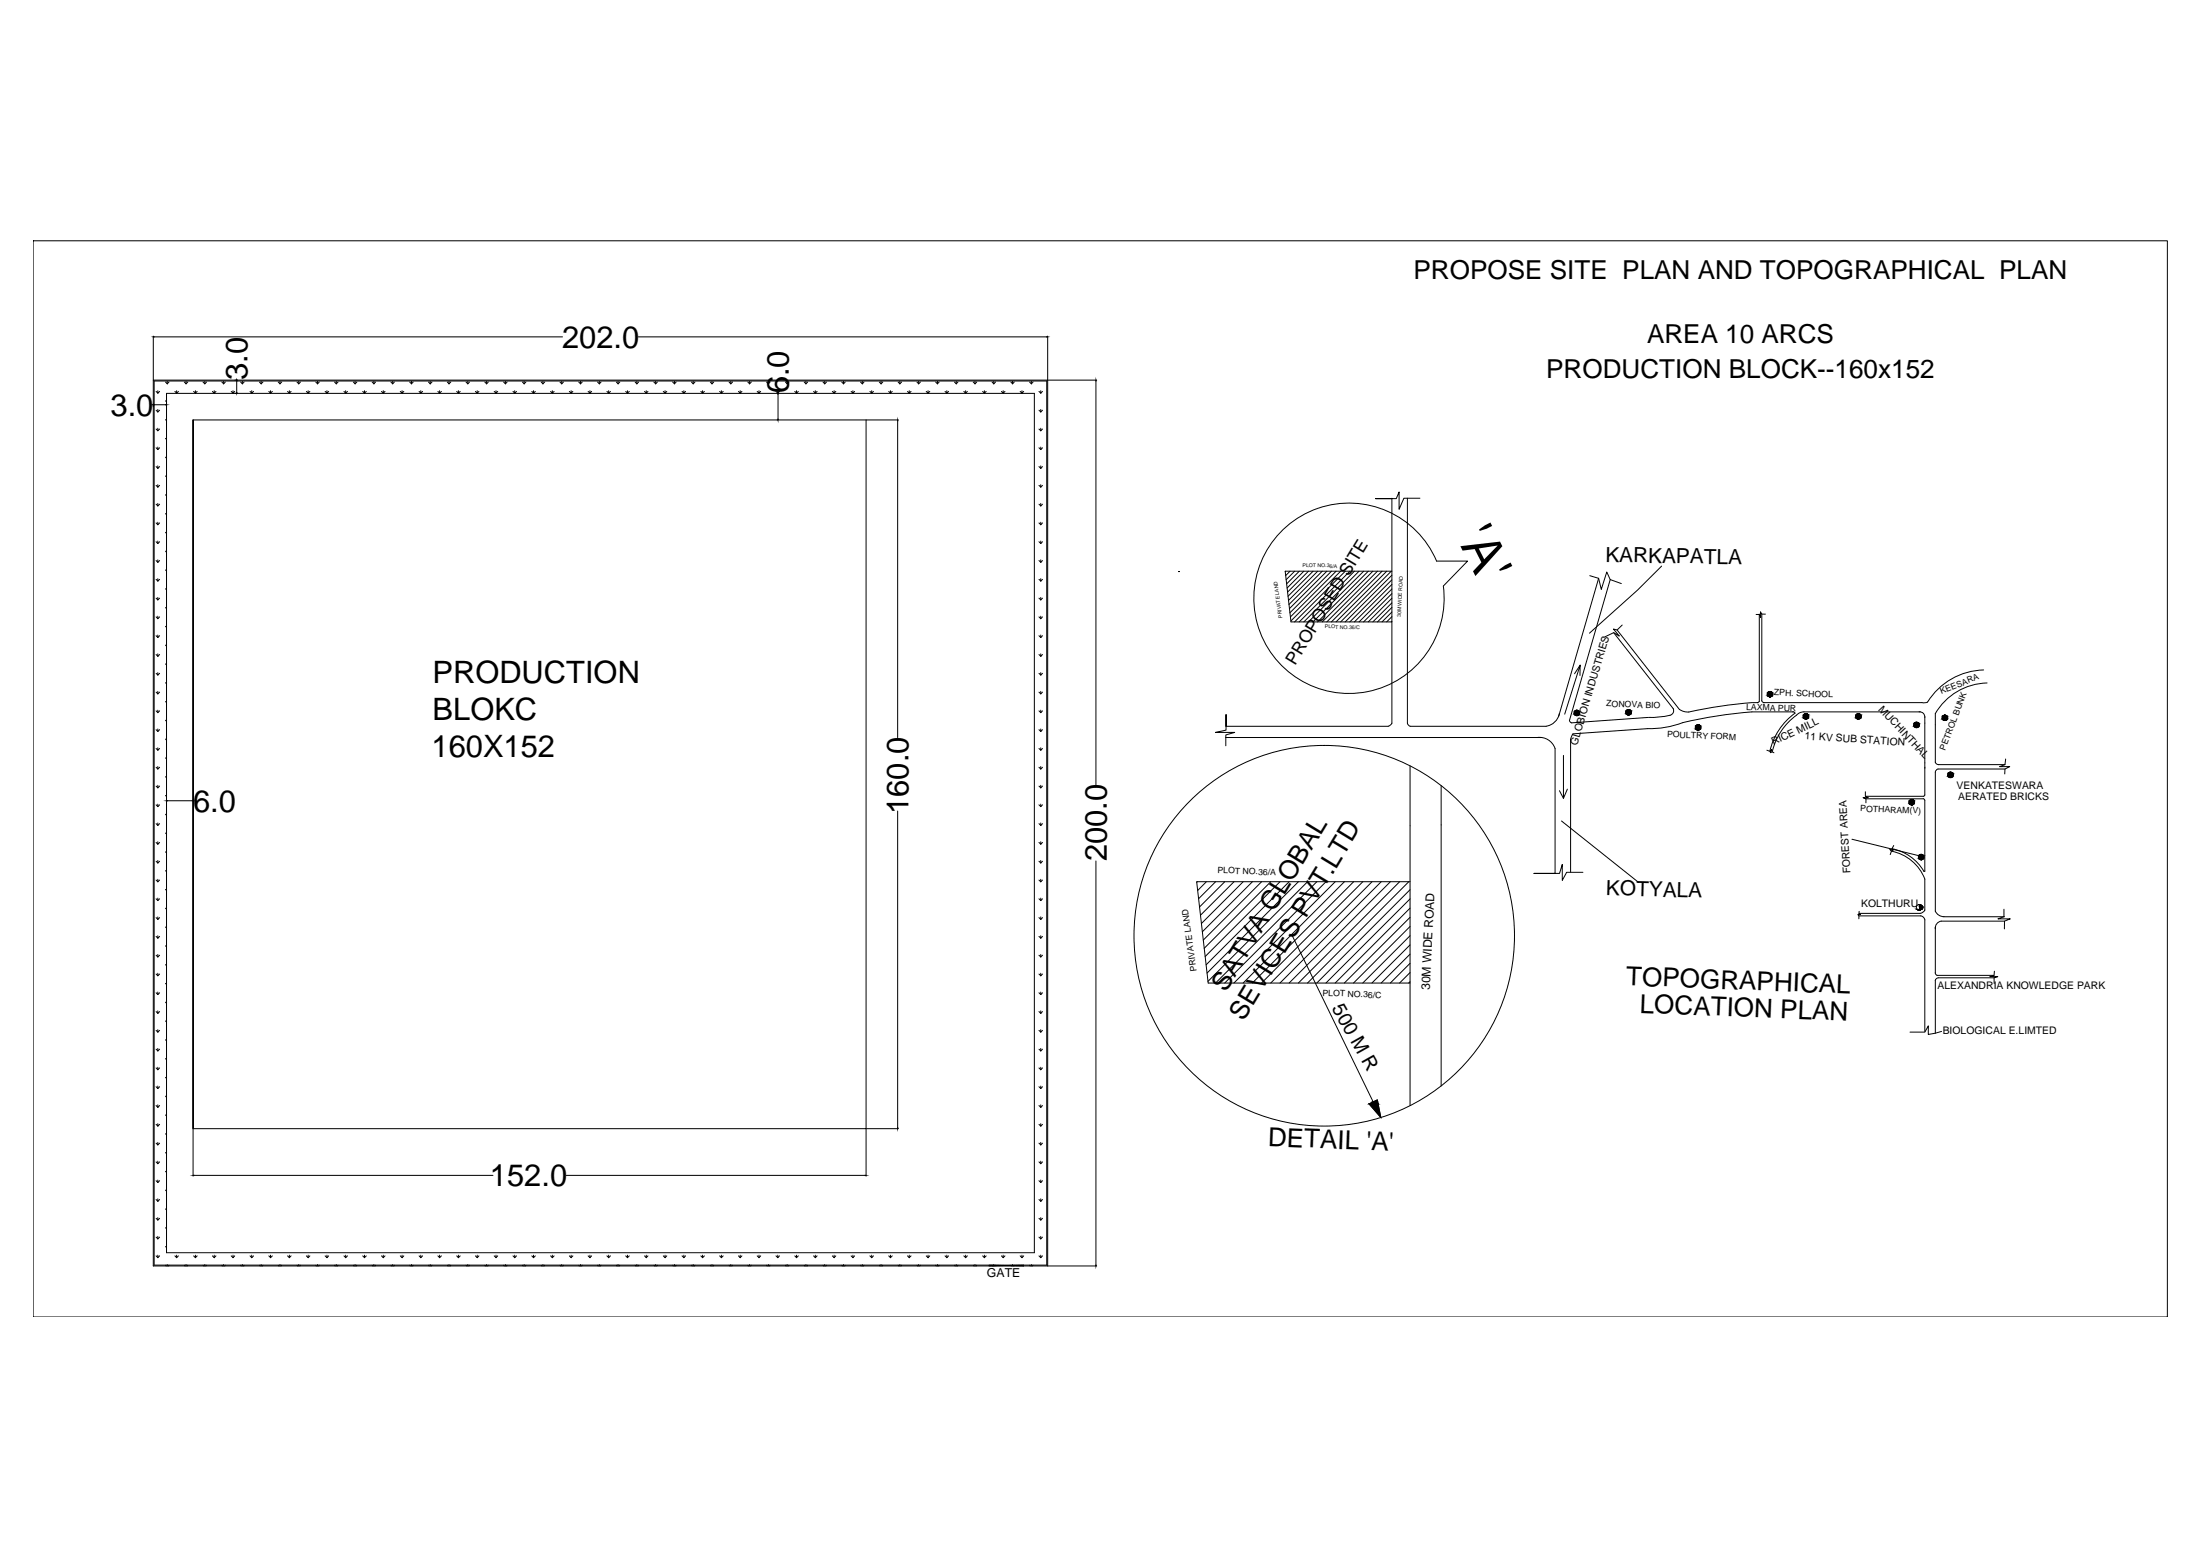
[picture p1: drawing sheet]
<svg xmlns="http://www.w3.org/2000/svg" width="1189mm" height="841mm" viewBox="0 0 1189 841" stroke-linecap="round" stroke-linejoin="round" font-family="sans-serif">
<!-- layer: 0 -->
<g fill="none" stroke="#000" stroke-width=".54">
<path d="M18 130h1153v581h-1153zM83 182v502h510M83 182h221M345 182h221M566 182v502M82 219h1M83 205h510M83 219h7M83 206h483v477h-483zM84 211l1 1M85 211v1M86 211l-1 1"/>
<path d="M89 217h1M89 206l1 1M90 212h469v465h-469zM90 206v1M91 206l-1 1M95 211v1M96 211l-1 1M100 206l1 1M101 206v1M102 206l-1 1M105 211l1 1M106 211v1"/>
<path d="M107 211l-1 1M110 206l1 1M111 206v1M112 206l-1 1M115 211l1 1M116 211v1M117 211l-1 1M120 206l1 1M121 206v1M122 206l-1 1M125 211l1 1M126 211v1"/>
<path d="M127 211l-1 1M128 205h.1M128 206v6M130 206l1 1M131 206v1M132 206l-1 1M135 211l1 1M136 211v1M137 211l-1 1M140 206l1 1M141 206v1M142 206l-1 1"/>
<path d="M145 211l1 1M146 211v1M147 211l-1 1M150 206l1 1M151 206v1M152 206l-1 1M155 211l1 1M156 211v1M157 211l-1 1M160 206l1 1M161 206v1M162 206l-1 1"/>
<path d="M166 211l1 1M167 211v1M171 206l1 1M172 206v1M173 206l-1 1M176 211l1 1M177 211v1M178 211l-1 1M181 206l1 1M182 206v1M183 206l-1 1M186 211l1 1"/>
<path d="M187 211v1M188 211l-1 1M191 206l1 1M192 206v1M193 206l-1 1M196 211l1 1M197 211v1M198 211l-1 1M201 206l1 1M202 206v1M203 206l-1 1M206 211l1 1"/>
<path d="M207 211v1M208 211l-1 1M211 206l1 1M212 206v1M213 206l-1 1M216 211l1 1M217 211v1M218 211l-1 1M221 206l1 1M222 206v1M223 206l-1 1M226 211l1 1"/>
<path d="M227 211v1M228 211l-1 1M232 206v1M233 206l-1 1M237 211l1 1M238 211v1M239 211l-1 1M242 206l1 1M243 206v1M244 206l-1 1M247 211l1 1M248 211v1"/>
<path d="M249 211l-1 1M252 206l1 1M253 206v1M254 206l-1 1M257 211l1 1M258 211v1M259 211l-1 1M262 206l1 1M263 206v1M264 206l-1 1M267 211l1 1M268 211v1"/>
<path d="M269 211l-1 1M272 206l1 1M273 206v1M274 206l-1 1M277 211l1 1M278 211v1M279 211l-1 1M282 206l1 1M283 206v1M284 206l-1 1M287 211l1 1M288 211v1"/>
<path d="M289 211l-1 1M292 206l1 1M293 206v1M294 206l-1 1M298 211v1M299 211l-1 1M303 206l1 1M304 206v1M308 211l1 1M309 211v1M310 211l-1 1M313 206l1 1"/>
<path d="M314 206v1M315 206l-1 1M318 211l1 1M319 211v1M320 211l-1 1M323 206l1 1M324 206v1M325 206l-1 1M328 211l1 1M329 211v1M330 211l-1 1M333 206l1 1"/>
<path d="M334 206v1M335 206l-1 1M338 211l1 1M339 211v1M340 211l-1 1M343 206l1 1M344 206v1M345 206l-1 1M348 211l1 1M349 211v1M350 211l-1 1M353 206l1 1"/>
<path d="M354 206v1M355 206l-1 1M358 211l1 1M359 211v1M360 211l-1 1M364 206v1M365 206l-1 1M369 211l1 1M370 211v1M374 206l1 1M375 206v1M376 206l-1 1"/>
<path d="M379 211l1 1M380 211v1M381 211l-1 1M384 206l1 1M385 206v1M386 206l-1 1M389 211l1 1M390 211v1M391 211l-1 1M394 206l1 1M395 206v1M396 206l-1 1"/>
<path d="M399 211l1 1M400 211v1M401 211l-1 1M404 206l1 1M405 206v1M406 206l-1 1M409 211l1 1M410 211v1M411 211l-1 1M414 206l1 1M415 206v1M416 206l-1 1"/>
<path d="M419 211l1 1M420 211v1M420 213v13M421 211l-1 1M424 206l1 1M425 206v1M426 206l-1 1M429 211l1 1M430 211v1M431 211l-1 1M435 206l1 1M436 206v1"/>
<path d="M440 211l1 1M441 211v1M442 211l-1 1M445 206l1 1M446 206v1M447 206l-1 1M450 211l1 1M451 211v1M452 211l-1 1M455 206l1 1M456 206v1M457 206l-1 1"/>
<path d="M460 211l1 1M461 211v1M462 211l-1 1M465 206l1 1M466 206v1M467 206l-1 1M470 211l1 1M471 211v1M472 211l-1 1M475 206l1 1M476 206v1M477 206l-1 1"/>
<path d="M480 211l1 1M481 211v1M482 211l-1 1M485 206l1 1M486 206v1M487 206l-1 1M490 211l1 1M491 211v1M492 211l-1 1M495 206l1 1M496 206v1M497 206l-1 1"/>
<path d="M501 211l1 1M502 211v1M506 206l1 1M507 206v1M508 206l-1 1M511 211l1 1M512 211v1M513 211l-1 1M516 206l1 1M517 206v1M518 206l-1 1M521 211l1 1"/>
<path d="M522 211v1M523 211l-1 1M526 206l1 1M527 206v1M528 206l-1 1M531 211l1 1M532 211v1M533 211l-1 1M536 206l1 1M537 206v1M538 206l-1 1M541 211l1 1"/>
<path d="M542 211v1M543 211l-1 1M546 206l1 1M547 206v1M548 206l-1 1M551 211l1 1M552 211v1M553 211l-1 1M556 206l1 1M557 206v1M558 206l-1 1M561 211l1 1"/>
<path d="M562 211v1M563 211l-1 1M592 206v218M84 232l1 1M84 222l1 1M85 221v2M85 231v2M86 222l-1 1M86 232l-1 1M89 237h1M89 227h1M104 227h382"/>
<path d="M468 227v383h-364v-383v383M485 227v171M561 232l1 1M561 222l1 1M562 221v2M562 231v2M563 222l-1 1M563 232l-1 1M84 252l1 1M84 242l1 1M85 241v2M85 252v1"/>
<path d="M86 242l-1 1M86 252l-1 1M89 257l1 1M89 247l1 1M561 252l1 1M561 242l1 1M562 241v2M562 252v1M563 242l-1 1M563 252l-1 1M84 272l1 1M84 262l1 1"/>
<path d="M85 262v1M85 272v1M86 262l-1 1M86 272l-1 1M89 277l1 1M89 267l1 1M561 272l1 1M561 262l1 1M562 262v1M562 272v1M563 262l-1 1M563 272l-1 1"/>
<path d="M84 293l1 1M84 282l1 1M85 282v1M85 292v2M86 282l-1 1M86 293l-1 1M89 298h1M89 288h1M561 293l1 1M561 282l1 1M562 282v1M562 292v2"/>
<path d="M563 282l-1 1M563 293l-1 1M84 313l1 1M84 303l1 1M85 302v2M85 313v1M86 303l-1 1M86 313l-1 1M89 318l1 1M89 308h1M561 313l1 1M561 303l1 1"/>
<path d="M562 302v2M562 313v1M563 303l-1 1M563 313l-1 1M84 333l1 1M84 323l1 1M85 323v1M85 333v1M86 323l-1 1M86 333l-1 1M89 338l1 1M89 328l1 1"/>
<path d="M561 333l1 1M561 323l1 1M562 323v1M562 333v1M563 323l-1 1M563 333l-1 1M84 354l1 1M84 343l1 1M85 343v1M85 353v2M86 343l-1 1M86 354l-1 1"/>
<path d="M89 359h1M89 348l1 1M561 354l1 1M561 343l1 1M562 343v1M562 353v2M563 343l-1 1M563 354l-1 1M84 374l1 1M84 364l1 1M85 363v2M85 373v2"/>
<path d="M86 364l-1 1M86 374l-1 1M89 379h1M89 369h1M561 374l1 1M561 364l1 1M562 363v2M562 373v2M563 364l-1 1M563 374l-1 1M84 394l1 1M84 384l1 1"/>
<path d="M85 384v1M85 394v1M86 384l-1 1M86 394l-1 1M89 399l1 1M89 389l1 1M561 394l1 1M561 384l1 1M562 384v1M562 394v1M563 384l-1 1M563 394l-1 1"/>
<path d="M84 414l1 1M84 404l1 1M85 404v1M85 414v1M86 404l-1 1M86 414l-1 1M89 420h1M89 409l1 1M561 414l1 1M561 404l1 1M562 404v1M562 414v1"/>
<path d="M563 404l-1 1M563 414l-1 1M84 435l1 1M84 425l1 1M85 424v2M85 434v2M86 425l-1 1M86 435l-1 1M89 440h1M89 430h1M90 433h14M104 432h.1"/>
<path d="M104 433h1M485 438v171M561 435l1 1M561 425l1 1M562 424v2M562 434v2M563 425l-1 1M563 435l-1 1M84 455l1 1M84 445l1 1M85 445v1M85 455v1"/>
<path d="M86 445l-1 1M86 455l-1 1M89 450l1 1M561 455l1 1M561 445l1 1M562 445v1M562 455v1M563 445l-1 1M563 455l-1 1M84 475l1 1M84 465l1 1M85 465v1"/>
<path d="M85 475v1M86 465l-1 1M86 475l-1 1M89 470l1 1M89 460l1 1M561 475l1 1M561 465l1 1M562 465v1M562 475v1M563 465l-1 1M563 475l-1 1M592 465v218"/>
<path d="M84 496l1 1M84 485l1 1M85 485v1M85 495v2M86 485l-1 1M86 496l-1 1M89 491h1M89 480l1 1M561 496l1 1M561 485l1 1M562 485v1M562 495v2"/>
<path d="M563 485l-1 1M563 496l-1 1M84 516l1 1M84 506l1 1M85 505v2M85 516v1M86 506l-1 1M86 516l-1 1M89 511h1M89 501h1M561 516l1 1M561 506l1 1"/>
<path d="M562 505v2M562 516v1M563 506l-1 1M563 516l-1 1M84 536l1 1M84 526l1 1M85 526v1M85 536v1M86 526l-1 1M86 536l-1 1M89 531l1 1M89 521l1 1"/>
<path d="M561 536l1 1M561 526l1 1M562 526v1M562 536v1M563 526l-1 1M563 536l-1 1M84 557l1 1M84 546l1 1M85 546v1M85 556v2M86 546l-1 1M86 557l-1 1"/>
<path d="M89 551l1 1M89 541l1 1M561 557l1 1M561 546l1 1M562 546v1M562 556v2M563 546l-1 1M563 557l-1 1M84 577l1 1M84 567l1 1M85 566v2M85 576v2"/>
<path d="M86 567l-1 1M86 577l-1 1M89 572h1M89 562h1M561 577l1 1M561 567l1 1M562 566v2M562 576v2M563 567l-1 1M563 577l-1 1M84 597l1 1M84 587l1 1"/>
<path d="M85 587v1M85 597v1M86 587l-1 1M86 597l-1 1M89 592l1 1M89 582l1 1M561 597l1 1M561 587l1 1M562 587v1M562 597v1M563 587l-1 1M563 597l-1 1"/>
<path d="M84 617l1 1M84 607l1 1M85 607v1M85 617v1M86 607l-1 1M86 617l-1 1M89 612l1 1M89 602l1 1M104 610v25M468 610v25M468 610h18M561 617l1 1"/>
<path d="M561 607l1 1M562 607v1M562 617v1M563 607l-1 1M563 617l-1 1M84 638l1 1M84 628l1 1M85 627v2M85 637v2M86 628l-1 1M86 638l-1 1M89 633h1"/>
<path d="M89 623h1M105 635h161M306 635h162M561 638l1 1M561 628l1 1M562 627v2M562 637v2M563 628l-1 1M563 638l-1 1M84 658l1 1M84 648l1 1M85 648v1"/>
<path d="M85 658v1M86 648l-1 1M86 658l-1 1M89 653l1 1M89 643h1M561 658l1 1M561 648l1 1M562 648v1M562 658v1M563 648l-1 1M563 658l-1 1M84 678l1 1"/>
<path d="M84 668l1 1M85 668v1M85 678v1M86 668l-1 1M86 678l-1 1M89 673l1 1M89 663l1 1M95 678v1M96 678l-1 1M105 678l1 1M106 678v1M107 678l-1 1"/>
<path d="M115 678l1 1M116 678v1M117 678l-1 1M125 678l1 1M126 678v1M127 678l-1 1M135 678l1 1M136 678v1M137 678l-1 1M145 678l1 1M146 678v1M147 678l-1 1"/>
<path d="M155 678l1 1M156 678v1M157 678l-1 1M166 678l1 1M167 678v1M176 678l1 1M177 678v1M178 678l-1 1M186 678l1 1M187 678v1M188 678l-1 1M196 678l1 1"/>
<path d="M197 678v1M198 678l-1 1M206 678l1 1M207 678v1M208 678l-1 1M216 678l1 1M217 678v1M218 678l-1 1M226 678l1 1M227 678v1M228 678l-1 1M237 678l1 1"/>
<path d="M238 678v1M239 678l-1 1M247 678l1 1M248 678v1M249 678l-1 1M257 678l1 1M258 678v1M259 678l-1 1M267 678l1 1M268 678v1M269 678l-1 1M277 678l1 1"/>
<path d="M278 678v1M279 678l-1 1M287 678l1 1M288 678v1M289 678l-1 1M298 678v1M299 678l-1 1M308 678l1 1M309 678v1M310 678l-1 1M318 678l1 1M319 678v1"/>
<path d="M320 678l-1 1M328 678l1 1M329 678v1M330 678l-1 1M338 678l1 1M339 678v1M340 678l-1 1M348 678l1 1M349 678v1M350 678l-1 1M358 678l1 1M359 678v1"/>
<path d="M360 678l-1 1M369 678l1 1M370 678v1M379 678l1 1M380 678v1M381 678l-1 1M389 678l1 1M390 678v1M391 678l-1 1M399 678l1 1M400 678v1M401 678l-1 1"/>
<path d="M409 678l1 1M410 678v1M411 678l-1 1M419 678l1 1M420 678v1M421 678l-1 1M429 678l1 1M430 678v1M431 678l-1 1M440 678l1 1M441 678v1M442 678l-1 1"/>
<path d="M450 678l1 1M451 678v1M452 678l-1 1M460 678l1 1M461 678v1M462 678l-1 1M470 678l1 1M471 678v1M472 678l-1 1M480 678l1 1M481 678v1M482 678l-1 1"/>
<path d="M490 678l1 1M491 678v1M492 678l-1 1M501 678l1 1M502 678v1M511 678l1 1M512 678v1M513 678l-1 1M521 678l1 1M522 678v1M523 678l-1 1M531 678l1 1"/>
<path d="M532 678v1M533 678l-1 1M541 678l1 1M542 678v1M543 678l-1 1M551 678l1 1M552 678v1M553 678l-1 1M561 678l1 1M561 668l1 1M562 668v1M562 678v1"/>
<path d="M563 668l-1 1M563 678l-1 1M89 683l1 1M90 683v1M91 683v1M100 683v1M101 683v1M102 683l-1 1M110 683v1M111 683v1M112 683l-1 1M120 683v1"/>
<path d="M121 683v1M122 683l-1 1M130 683v1M131 683v1M132 683v1M140 683l1 1M141 683v1M142 683v1M150 683l1 1M151 683v1M152 683v1M160 683l1 1"/>
<path d="M161 683v1M162 683v1M171 683v1M172 683v1M173 683l-1 1M181 683v1M182 683v1M183 683l-1 1M191 683v1M192 683v1M193 683l-1 1M201 683v1"/>
<path d="M202 683v1M203 683v1M211 683l1 1M212 683v1M213 683v1M221 683l1 1M222 683v1M223 683v1M232 683v1M233 683v1M242 683v1M243 683v1"/>
<path d="M244 683l-1 1M252 683v1M253 683v1M254 683l-1 1M262 683v1M263 683v1M264 683v1M272 683l1 1M273 683v1M274 683v1M282 683l1 1M283 683v1"/>
<path d="M284 683v1M292 683l1 1M293 683v1M294 683v1M303 683v1M304 683v1M313 683v1M314 683v1M315 683l-1 1M323 683v1M324 683v1M325 683l-1 1"/>
<path d="M333 683v1M334 683v1M335 683v1M343 683l1 1M344 683v1M345 683v1M353 683l1 1M354 683v1M355 683v1M364 683v1M365 683v1M374 683v1"/>
<path d="M375 683v1M376 683l-1 1M384 683v1M385 683v1M386 683l-1 1M394 683v1M395 683v1M396 683l-1 1M404 683l1 1M405 683v1M406 683v1M414 683l1 1"/>
<path d="M415 683v1M416 683v1M424 683l1 1M425 683v1M426 683v1M435 683v1M436 683v1M445 683v1M446 683v1M447 683l-1 1M455 683v1M456 683v1"/>
<path d="M457 683l-1 1M465 683v1M466 683v1M467 683v1M475 683l1 1M476 683v1M477 683v1M485 683l1 1M486 683v1M487 683v1M495 683l1 1M496 683v1"/>
<path d="M497 683v1M506 683v1M507 683v1M508 683l-1 1M516 683v1M517 683v1M518 683l-1 1M526 683v1M527 683v1M528 683l-1 1M534 683l19 1v-1l-19 1zM536 683v1"/>
<path d="M537 683v1M538 683v1M546 683l1 1M547 683v1M548 683v1M556 683l1 1M557 683v1M558 683v1"/>
</g>
<path d="M128 205v1zM420 212v1zM592 205v1zM420 226v1zM90 433v-1zM104 432v1zM485 609v1zM104 635h1zM592 683v1z" fill="#000" stroke="#000" stroke-width=".54"/>
<!-- layer: ROAD -->
<g fill="none" stroke="#000" stroke-width=".54">
<path d="M752 269v122M761 269v122M767 269h-8l-3 6v-9l-1 3h-12h9M695 309h.1M697 309l-2 2M700 309l-5 4M702 309l-7 6M705 309l-9 9M707 309l-11 11M710 309l-14 13M712 309l-16 15M715 309l-18 18"/>
<path d="M717 309l-20 20M720 309l-23 22M722 309l-25 24M724 309l-26 26M727 309l-27 27M729 309l-27 27M732 309l-27 27M734 309l-27 27M737 309l-27 27M739 309l-27 27M742 309l-27 27M744 309l-27 27"/>
<path d="M747 309l-28 27M749 309l-27 27M752 309l-28 27M752 309h-57l3 27h54M752 311l-25 25M752 313l-23 23M752 316l-20 20M752 318l-18 18M776 303a51 51 0 0 0-85-14 51 51 0 0 0 23 83 51 51 0 0 0 66-55l13-14h-17M859 311l5 1 1 6 3-9 2 4 6 2M864 312l-22 75M870 313l-22 76 1 1 42-2"/>
<path d="M898 306l-13 13-26 23M752 321l-15 15M752 323l-13 13M752 326l-10 10M752 328l-8 8M752 331l-5 5M752 333l-3 3M752 336h.1M877 338l-3 2h-2l3 4-3-2-5 2M951 332v47M952 332v46l1 1M954 332h-2l-1-2v4v-2h-2"/>
<path d="M854 359l-3 5M872 342l32 41a3 3 0 0 1 0 3 3 3 0 0 1-4 1l-9 1M874 340l34 43a9 9 0 0 0 8 1l16-3 15-1M854 365v-6l-8 27M947 380h3M951 379h-1M953 380h86M1072 362a38 38 0 0 0-31 17h-2M1074 369a33 33 0 0 0-28 16M662 398h171M750 392h-87v-6v8l-6 2h10l-5 1v6M752 391l-2 1"/>
<path d="M761 391l1 1M762 392h74M831 398a9 9 0 0 1 9 6v68h-11h14l1-5v9l3-5h8M843 385a8 8 0 0 1-8 7M849 400v71M969 384l1 1a39 39 0 0 0-14 21M969 385h-22l-10 1a249 249 0 0 0-38 7l-49 3-1 4M1037 385a2.8 2.8 0 0 1 3 3M1038 385h-63a22 22 0 0 0-13 11l-3 5-1 5M1040 387v42l-1 1M1046 386v26l1 1h1M845 408v23l2-5"/>
<path d="M955 405l1 1 1-1v2l1-1 1 1M1047 415l-1 2v75a5 5 0 0 0 5 3M1047 415h36M1048 413h35M1084 410l-1 3-2 1h5l-3 1v3M843 427l2 4M1008 428v2l2 1h-3h1v3M1008 431l32 1v39a28 28 0 0 0-18-13M1008 430h32M844 443l42 34M1001 453l37 9M1022 460a24 24 0 0 1 18 15v17l-1 1h-34"/>
<path d="M1023 457l-1 1 1 1h-2l1 1-1 2M1005 495h33M1005 492v1v1h-1l1 1v1M1038 495h1l1 2v60M1050 495h33M1083 491v4l-3 1h6l-3 2v4M1083 498h-34a4 4 0 0 0-3 4M698 505l44 90M1046 501v25M1046 525l1 2h31M1078 528h-30l-2 1v1v28M1078 525v2l-3 1h5h-2v3"/>
<path d="M1049 557l-7 2v-5l-2 4h-8M740 596l4-2 2 10z"/>
<circle cx="1037" cy="490" r="1.5"/>
</g>
<g fill="#000" stroke="#000" stroke-width=".54">
<path d="M956 376h1zM956 374h1zM851 386h2zM852 384h1zM879 386h2zM880 383h1zM917 394h1zM917 392h1zM975 388h2zM975 386h1zM1003 388h2zM1004 386h1z"/>
<path d="M1035 393h2zM1035 390h1zM1050 389h1zM1050 389h2zM1053 420h2zM1054 417h1zM1032 435h2zM1033 432h1zM1037 464h2zM1038 462h1zM1036 491h2zM1038 491h1h-1z"/>
<path d="M742 595h3v1zM742 595l2-1 1 1z"/>
<path d="M955 375h3zM955 375h3z"/>
<path d="M955 375h3zM955 375h3z"/>
<path d="M955 375h3zM955 375h3z"/>
<path d="M955 374h3zM955 374h3z"/>
<path d="M955 374l3 1zM955 374l3 1z"/>
<path d="M955 374h3zM956 374h2z"/>
<path d="M955 375l3 1zM955 375h3v1z"/>
<path d="M956 374h1zM956 374h1z"/>
<path d="M955 376h2zM955 376h3z"/>
<path d="M956 376h1zM956 376h1z"/>
<path d="M851 385v1h3zM851 385h3v1z"/>
<path d="M851 384l3 1zM851 384l3 1z"/>
<path d="M851 385h3zM851 385h3z"/>
<path d="M851 385h3zM851 385h3z"/>
<path d="M851 386h3zM851 386h3z"/>
<path d="M851 384h2zM851 384h2z"/>
<path d="M851 386h2zM851 386h3h-1z"/>
<path d="M851 384h2zM852 384h1z"/>
<path d="M851 386h2zM851 386h2z"/>
<path d="M851 386l2 1zM852 387h1z"/>
<path d="M879 384v1h3zM879 384h2l1 1z"/>
<path d="M879 385h2zM879 385h3h-1z"/>
<path d="M879 385h2zM879 385h2z"/>
<path d="M879 384h2zM879 384h2z"/>
<path d="M879 384h2zM879 384h2z"/>
<path d="M879 384h2zM879 384h2z"/>
<path d="M879 385l2 1zM879 385h2v1z"/>
<path d="M879 384h2zM880 383l1 1z"/>
<path d="M879 386h2zM879 386h2z"/>
<path d="M879 386h2zM880 386h1z"/>
<path d="M916 392v1h3zM916 392h3v1z"/>
<path d="M916 393h3zM916 393h3z"/>
<path d="M916 393h3zM916 393h3z"/>
<path d="M916 392h3zM916 392h3z"/>
<path d="M916 392h3zM916 392h3z"/>
<path d="M916 392h3zM917 392h2z"/>
<path d="M916 393l3 1zM916 393h3v1z"/>
<path d="M917 392h1zM917 392h1z"/>
<path d="M916 394h2zM916 394h3z"/>
<path d="M917 394h1zM917 394h1z"/>
<path d="M974 387h3zM974 387h3z"/>
<path d="M974 387h3zM974 387h3z"/>
<path d="M975 386h2zM975 386h2z"/>
<path d="M974 386l3 1zM974 386l3 1z"/>
<path d="M974 387h3zM974 387h3z"/>
<path d="M975 386h2zM975 386h2z"/>
<path d="M974 387l3 1zM974 387h3v1z"/>
<path d="M975 386h2zM975 386h2z"/>
<path d="M975 388h2zM975 388h2z"/>
<path d="M975 388h1zM975 388h1z"/>
<path d="M1003 387h3zM1003 387h3z"/>
<path d="M1003 387h3zM1003 387h3z"/>
<path d="M1003 387h3zM1003 387h3z"/>
<path d="M1003 386h3zM1003 386h3z"/>
<path d="M1003 386l3 1zM1003 386l3 1z"/>
<path d="M1003 386h2zM1003 386h2z"/>
<path d="M1003 387l2 1zM1003 387h3l-1 1z"/>
<path d="M1003 386h2zM1004 386h1z"/>
<path d="M1003 388h2zM1003 388h2z"/>
<path d="M1003 388h2zM1004 388h1z"/>
<path d="M1034 392h3zM1034 392h3z"/>
<path d="M1034 392h3zM1034 392h3z"/>
<path d="M1034 391h3zM1034 391h3z"/>
<path d="M1034 391h3zM1034 391h3z"/>
<path d="M1034 391v1h3zM1034 391h3v1z"/>
<path d="M1034 391h3zM1035 390l2 1z"/>
<path d="M1034 392h3zM1034 392h3z"/>
<path d="M1035 390h2zM1035 390h2z"/>
<path d="M1034 392l3 1zM1034 392h3z"/>
<path d="M1035 393h1zM1035 393h1z"/>
<path d="M1050 387v1h2zM1050 387h2v1z"/>
<path d="M1050 388h2zM1050 388h2z"/>
<path d="M1050 388h2zM1050 388h2z"/>
<path d="M1050 387h2zM1050 387h2z"/>
<path d="M1050 387h2zM1050 387h2z"/>
<path d="M1050 387h2zM1050 387h2z"/>
<path d="M1050 388l2 1zM1050 388h2v1z"/>
<path d="M1050 387h2zM1051 386l1 1z"/>
<path d="M1050 389h2zM1050 389h2z"/>
<path d="M1053 419h2zM1053 419h3h-1z"/>
<path d="M1053 419h2zM1053 419h2z"/>
<path d="M1053 418h2zM1053 418h2z"/>
<path d="M1053 418h2zM1053 418h2z"/>
<path d="M1053 418v1h3zM1053 418h2l1 1z"/>
<path d="M1053 418h2zM1053 417l2 1z"/>
<path d="M1053 419h2zM1053 419h2z"/>
<path d="M1053 417h2zM1054 417h1z"/>
<path d="M1053 419l2 1zM1053 419h2z"/>
<path d="M1053 420h2zM1054 420h1z"/>
<path d="M1032 433h3zM1032 433h2h1z"/>
<path d="M1032 433v1h2zM1032 433h3l-1 1z"/>
<path d="M1032 434h2zM1032 434h2z"/>
<path d="M1032 432l2 1zM1032 432l2 1z"/>
<path d="M1032 433h2zM1032 433h2z"/>
<path d="M1032 432h2zM1032 432h2z"/>
<path d="M1032 434h2zM1032 434h2z"/>
<path d="M1032 432h2zM1033 432h1z"/>
<path d="M1032 434l2 1zM1032 434h2z"/>
<path d="M1032 435h2zM1033 435h1z"/>
<path d="M1037 462h3zM1037 462h3z"/>
<path d="M1037 462l3 1zM1037 462l3 1z"/>
<path d="M1037 463h3zM1037 463h3z"/>
<path d="M1037 463h3zM1037 463h3z"/>
<path d="M1037 463h3zM1037 463h3z"/>
<path d="M1037 462h2zM1037 462h2z"/>
<path d="M1037 463l2 1zM1037 463h3l-1 1z"/>
<path d="M1037 462h2zM1038 462h1z"/>
<path d="M1037 464h2zM1037 464h2z"/>
<path d="M1037 464h2zM1038 464h1z"/>
<path d="M1036 491h2zM1036 491h2z"/>
<path d="M1036 491l2 1zM1037 492h1z"/>
<path d="M1036 491h2zM1036 491h2z"/>
<path d="M1036 491l2 1zM1037 492h1z"/>
<path d="M1036 491h2zM1036 491h2z"/>
<path d="M1036 491l2 1zM1037 492h1z"/>
<path d="M1038 489l1 1zM1038 489l1 1z"/>
<path d="M1038 490h1zM1038 490h1z"/>
<path d="M1038 490v1h1zM1038 490h1v1z"/>
<path d="M1038 489l1 1zM1038 489l1 1z"/>
<path d="M1038 490h1zM1038 490h1z"/>
<path d="M1038 490v1h1zM1038 490h1v1z"/>
<path d="M1038 489l1 1zM1038 489l1 1z"/>
<path d="M1038 490h1zM1038 490h1z"/>
<path d="M1038 490v1h1zM1038 490h1v1z"/>
<path d="M740 596h5l-3-1zM740 596h5l1 8z"/>
</g>
<!-- layer: TEXT -->
<g fill="none" stroke="#000" stroke-width=".54">
<path d="M762 414v183M779 424v163M647 476v1M652 476l-5 5M657 476l-9 9M662 476l-14 14M667 476l-18 18M672 476l-23 23M677 476l-27 27M682 476l-32 32M687 476l-36 36M692 476l-41 41"/>
<path d="M697 476l-45 45M702 476l-50 50M707 476l-54 54M712 476l-55 55M717 476l-55 55M722 476l-55 55M727 476l-55 55M732 476l-55 55M736 476l-54 55M741 476l-54 55M746 476l-54 55M751 476l-54 55"/>
<path d="M756 476l-54 55M761 476l-54 55M762 476h-115l6 55h109M762 481l-50 50M762 486l-45 45M762 491l-40 40M762 495l-36 36M762 500l-31 31M762 505l-26 26M762 510l-21 21M762 515l-16 16M762 520l-11 11"/>
<path d="M762 525l-6 6M762 530l-1 1"/>
<circle cx="716" cy="505" r="103"/>
</g>
<text font-size="28.2" x="787" y="290" transform="rotate(63 787 290)">'A'</text>
<g font-size="16.7">
<text x="304" y="188">202.0</text>
<text x="134" y="205" transform="rotate(-90 134 205)">3.0</text>
<text x="426" y="212" transform="rotate(-90 426 212)">6.0</text>
<text x="60" y="224">3.0</text>
<text x="234" y="369">PRODUCTION</text>
<text x="234" y="389">BLOKC</text>
<text x="233" y="409">160X152</text>
<text x="104" y="438">6.0</text>
<text x="491" y="440" transform="rotate(-90 491 440)">160.0</text>
<text x="598" y="465" transform="rotate(-90 598 465)">200.0</text>
<text x="265" y="641">152.0</text>
</g>
<g font-size="14.1">
<text x="764" y="151">PROPOSE SITE PLAN AND TOPOGRAPHICAL PLAN</text>
<text x="890" y="185">AREA 10 ARCS</text>
<text x="836" y="204">PRODUCTION BLOCK--160x152</text>
<text x="879" y="532" transform="rotate(2 879 532)">TOPOGRAPHICAL</text>
<text x="662" y="536" transform="rotate(-59 662 536)">SATVA GLOBAL</text>
<text x="886" y="547" transform="rotate(2 886 547)">LOCATION PLAN</text>
<text x="672" y="552" transform="rotate(-59 672 552)">SEVICES PVT.LTD</text>
<text x="685" y="619" transform="rotate(2 685 619)">DETAIL 'A'</text>
</g>
<g font-size="11.3">
<text x="868" y="304" transform="rotate(1 868 304)">KARKAPATLA</text>
<text x="868" y="483" transform="rotate(2 868 483)">KOTYALA</text>
</g>
<text font-size="10.5" x="720" y="545" transform="rotate(61 720 545)">500 M R</text>
<text font-size="9.4" x="700" y="360" transform="rotate(-59 700 360)">PROPOSED SITE</text>
<g font-size="6.6">
<text x="773" y="535" transform="rotate(-87 773 535)">30M WIDE ROAD</text>
<text x="533" y="690">GATE</text>
</g>
<g font-size="5.6">
<text x="1015" y="383" transform="rotate(47 1015 383)">MUCHINTHAL</text>
<text x="975" y="399" transform="rotate(4 975 399)">11 KV SUB STATION</text>
<text x="852" y="403" transform="rotate(-73 852 403)">GLOBION INDUSTRIES</text>
<text x="958" y="403" transform="rotate(-25 958 403)">RICE MILL</text>
<text x="1057" y="426">VENKATESWARA</text>
<text x="1058" y="432">AERATED BRICKS</text>
<text x="1000" y="472" transform="rotate(-93 1000 472)">FOREST AREA</text>
<text x="1006" y="490">KOLTHURU</text>
<text x="1047" y="534">ALEXANDRIA KNOWLEDGE PARK</text>
<text x="1050" y="559">BIOLOGICAL E.LIMTED</text>
</g>
<g font-size="4.7">
<text x="959" y="376" transform="rotate(2 959 376)">ZPH. SCHOOL</text>
<text x="1049" y="375" transform="rotate(-22 1049 375)">KEESARA</text>
<text x="868" y="382" transform="rotate(2 868 382)">ZONOVA BIO</text>
<text x="944" y="383" transform="rotate(2 944 383)">LAXMA PUR</text>
<text x="901" y="398" transform="rotate(2 901 398)">POULTRY FORM</text>
<text x="1051" y="406" transform="rotate(-69 1051 406)">PETROL BUNK</text>
<text x="1005" y="438" transform="rotate(2 1005 438)">POTHARAM(V)</text>
<text x="658" y="472" transform="rotate(2 658 472)">PLOT NO.36/A</text>
<text x="647" y="525" transform="rotate(-98 647 525)">PRIVATE LAND</text>
<text x="715" y="538" transform="rotate(2 715 538)">PLOT NO.36/C</text>
</g>
<g font-size="2.8">
<text x="704" y="306" transform="rotate(2 704 306)">PLOT NO.36/A</text>
<text x="693" y="334" transform="rotate(-98 693 334)">PRIVATE LAND</text>
<text x="757" y="333" transform="rotate(-87 757 333)">30M WIDE ROAD</text>
<text x="716" y="339" transform="rotate(2 716 339)">PLOT NO.36/C</text>
</g>
</svg>
